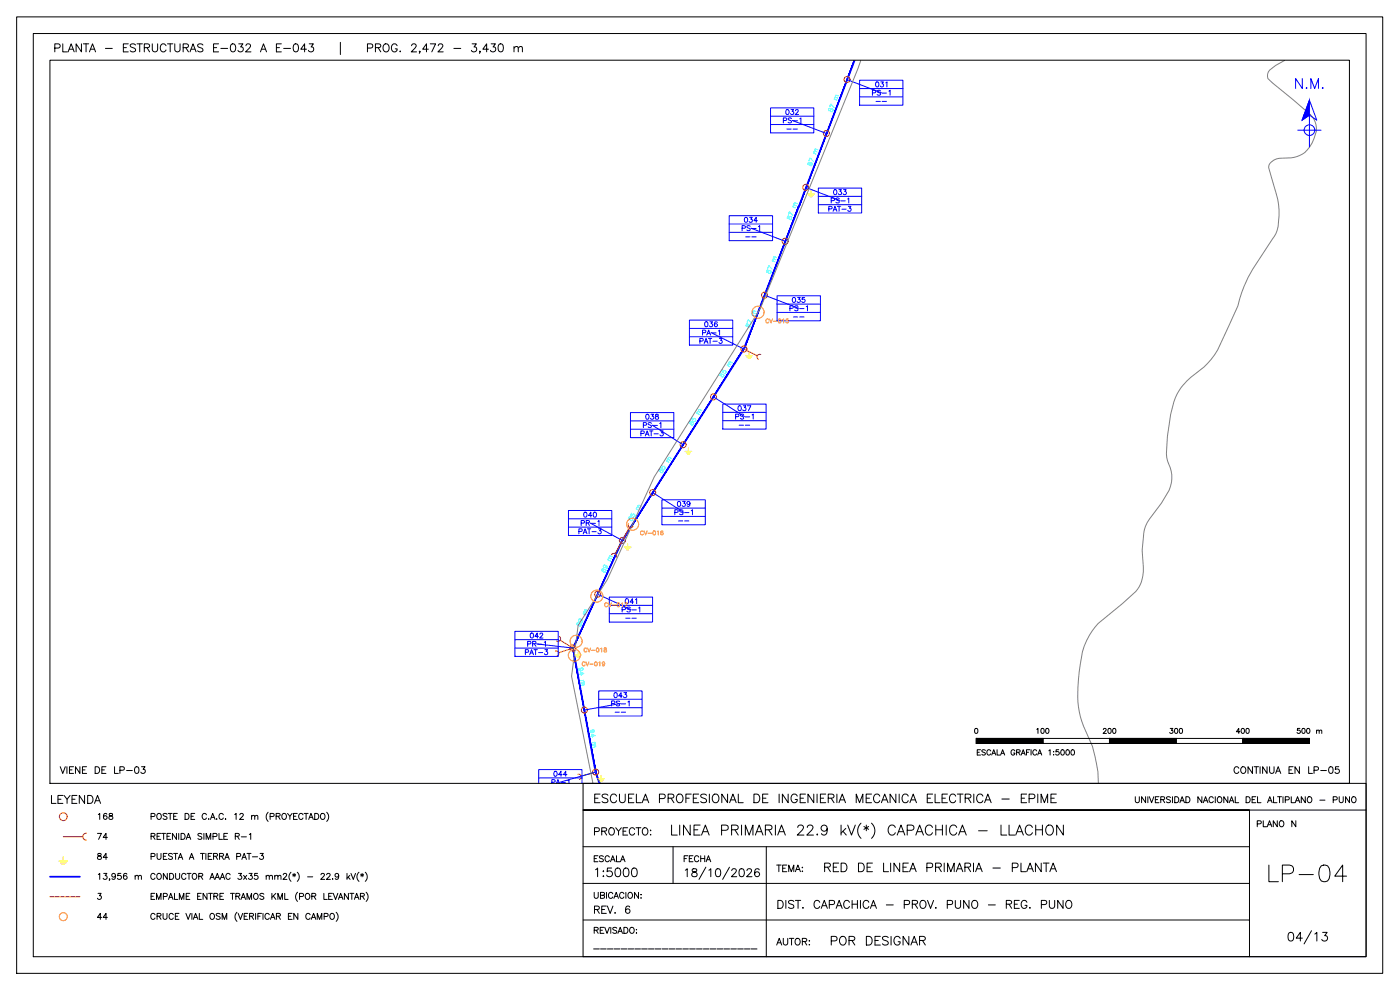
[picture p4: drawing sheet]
<svg xmlns="http://www.w3.org/2000/svg" width="420mm" height="297mm" viewBox="0 0 420 297" stroke-linecap="round" stroke-linejoin="round" font-family="sans-serif">
<!-- layer: RP_CONDUCTOR -->
<path d="M178.6 231.7l1.2 3.3h.2zM178.6 231.7l.3-.1 1.1 3.4zM171.8 194.4l6.8 37.3 .3-.1zM171.8 194.4l.3 .1 6.8 37.1zM186.6 162.1l-14.8 32.3 .3 .1zM186.6 162.1l.3 .1-14.8 32.3zM223.1 104.7l-36.5 57.4 .3 .1zM223.1 104.7l.3 .1-36.5 57.4zM239.6 62l-16.5 42.7 .3 .1zM239.6 62h.2l-16.4 42.8zM256.3 18.1l-16.7 43.9h.2zM256.3 18.1h.3l-16.8 43.9z" fill="#00f" stroke="#00f" stroke-width=".3"/>
<!-- layer: RP_POSTE -->
<g fill="none" stroke="#f00" stroke-width=".3">
<circle cx="254.2" cy="23.9" r=".9"/>
<circle cx="241.8" cy="56.2" r=".9"/>
<circle cx="248" cy="40" r=".9"/>
<circle cx="235.6" cy="72.4" r=".9"/>
<circle cx="229.4" cy="88.6" r=".9"/>
<circle cx="214.1" cy="119.1" r=".9"/>
<circle cx="223.3" cy="104.7" r=".9"/>
<circle cx="205" cy="133.4" r=".9"/>
<circle cx="195.9" cy="147.8" r=".9"/>
<circle cx="179.4" cy="178.3" r=".9"/>
<circle cx="186.8" cy="162.2" r=".9"/>
<circle cx="172" cy="194.4" r=".9"/>
<circle cx="175.4" cy="213" r=".9"/>
<circle cx="178.8" cy="231.6" r=".9"/>
<circle cx="19" cy="245" r="1.17"/>
</g>
<!-- layer: RP_CUADROPOSTE -->
<g fill="none" stroke="#00f" stroke-width=".3">
<path d="M231.2 32.4h13v7.5h-13zM231.2 34.9h13M231.2 37.4h13M237.7 36.1l10.3 4M254.2 23.9l10.3 3.9M258 24.1h13v7.5h-13zM258 26.6h13M258 29.1h13M241.8 56.2l10.3 4M245.6 56.4h13v7.5h-13zM245.6 58.9h13M218.8 64.7h13.1v7.5h-13.1z"/>
<path d="M218.8 67.2h13.1M218.8 69.7h13.1M225.3 68.5l10.3 3.9M245.6 61.4h13M206.9 96h13v7.5h-13zM206.9 98.5h13M213.4 99.8l9.8 4.9M229.4 88.6l10.3 3.9M233.2 88.7h13v7.6h-13zM233.2 91.2h13M233.2 93.7h13M206.9 101h13"/>
<path d="M214.1 119.1l9.3 5.9M189.2 123.8h13v7.5h-13zM189.2 126.3h13M189.2 128.8h13M195.7 127.5l9.3 5.9M216.9 121.2h13v7.5h-13zM216.9 123.7h13M216.9 126.2h13M170.6 153.2h13v7.5h-13zM170.6 155.7h13M170.6 158.2h13M177.1 156.9l9.7 5.3"/>
<path d="M195.9 147.8l9.3 5.9M198.7 150h13v7.4h-13zM198.7 152.4h13M198.7 154.9h13M179.4 178.3l10 4.6M182.9 179.1h13v7.5h-13zM154.5 189.4h13v7.5h-13zM154.5 191.9h13M154.5 194.4h13M161 193.2l11 1.2M182.9 181.6h13M182.9 184.1h13"/>
<path d="M179.7 207.3h13v7.5h-13zM179.7 209.8h13M179.7 212.3h13M186.2 211.1l-10.8 1.9M161.7 235v-4.1h13v4.1M161.7 233.4h13M178.8 231.7l-10.6 3"/>
</g>
<!-- layer: RP_VANO -->
<g fill="none" stroke="#0ff" stroke-width=".3">
<path d="M248.9 32.5l-.2 .4 .2 .3 .8-.5a.45 .45 0 0 1 .3 .5 .45 .45 0 0 1-.5 .4l-.3-.4v-.6zM249 32l.3-.8 1 1.1M250.3 29.7l.8 .4M251.4 29.4l-.8-.2-.2 .3 .2 .4M251.6 28.8l-.8-.2v.6M242.7 48.7l-.2 .4 .2 .3 .8-.5a.43 .43 0 0 1 .2 .5 .43 .43 0 0 1-.5 .3l-.2-.9zM242.8 48.2l.3-.8 1 1M244.1 45.9l.8 .3M245.2 45.6l-.8-.2-.2 .2 .2 .4M245.4 45l-.7-.3-.2 .3 .1 .4M231.8 78.3l.8 .3M232.8 77.9l-.8-.2-.1 .3 .1 .3"/>
<path d="M233 77.3l-.7-.2-.1 .6M236.5 64.8l-.2 .6 .2 .2 .8-.6a.43 .43 0 0 1 .2 .6 .43 .43 0 0 1-.5 .2l-.2-.8zM236.6 64.4l.3-.9 1 1.1M238 62.1l.8 .3M239 61.8l-.8-.3-.1 .3 .1 .4M239.2 61.1l-.7-.2-.2 .3 .1 .3M224.1 97.2l-.2 .6 .2 .1 .8-.5a.43 .43 0 0 1 .3 .5 .43 .43 0 0 1-.6 .3l-.1-.9zM224.2 96.7l.3-.8 1 1M225.6 94.4l.8 .3M226.6 94.1l-.8-.2v.6M226.9 93.5l-.8-.3-.2 .3 .1 .4M230.3 81l-.2 .4 .2 .3 .8-.5a.43 .43 0 0 1 .3 .6 .43 .43 0 0 1-.6 .2l-.1-.9z"/>
<path d="M230.4 80.5l.3-.8 1 1.1M216.1 112.1l-.2 .4 .2 .2 .9-.4a.41 .41 0 0 1 .1 .7 .41 .41 0 0 1-.6-.3l.1-.5-.2-.2zM216.9 110.9l-.3 .5 .4 .4a.47 .47 0 0 1 .3-.6 .47 .47 0 0 1 .6 .4 .47 .47 0 0 1-.5 .5M218.2 109.6l.8 .4M219.4 109.5l-.8-.4-.1 .6M219.7 108.9l-.7-.4-.2 .6M198.6 139.6l-.3 .5 .5 .4a.46 .46 0 0 1 .3-.6 .46 .46 0 0 1 .6 .4 .46 .46 0 0 1-.6 .5M200 138.3l.7 .4M201.1 138.2l-.7-.4-.2 .6M201.5 137.6l-.7-.4-.3 .2 .1 .4M207 126.5l-.2 .4 .3 .1a.54 .54 0 0 1 .5-.4 .54 .54 0 0 1 .6 .4l-.2 .4-.4 .1-.3-.4 .2-.6-.2-.1zM207.8 125.3l-.4 .5 .5 .3a.45 .45 0 0 1 .3-.6 .45 .45 0 0 1 .6 .5 .45 .45 0 0 1-.5 .4"/>
<path d="M209.1 123.9l.8 .5M210.2 123.8l-.7-.4-.2 .6M210.6 123.2l-.7-.3-.2 .6M188.8 155.2l-.2 .4 .2 .2 .9-.4a.41 .41 0 0 1 0 .7 .41 .41 0 0 1-.6-.3l.1-.6-.1-.1zM189.5 154l-.3 .5 .4 .3a.46 .46 0 0 1 .4-.6 .46 .46 0 0 1 .5 .5 .46 .46 0 0 1-.5 .5M190.9 152.6l.7 .5M192 152.5l-.7-.3-.2 .2v.4M192.4 151.9l-.8-.3-.1 .6M197.9 140.8l-.2 .4 .2 .2 .6-.4 .4 .1a.45 .45 0 0 1 0 .6 .45 .45 0 0 1-.6 0l.1-.8-.2-.2zM180.8 170.6l-.3 .6 .2 .2 .8-.6a.41 .41 0 0 1 .2 .7 .41 .41 0 0 1-.7-.1l.1-.6zM181.7 169.6a.4 .4 0 0 1 0 .6 .4 .4 0 0 1-.6-.1 .4 .4 0 0 1 .3-.5l.9 .5-.3 .4M182.4 168l.8 .3"/>
<path d="M183.5 167.7l-.8-.3-.2 .3 .1 .4M183.7 167.1l-.7-.3-.1 .6M173.2 186.9l-.1 .4 .3 .2a.54 .54 0 0 1 .5-.5 .54 .54 0 0 1 .5 .2l-.1 .5-.3 .2-.3-.2v-.8l-.2-.1zM174.2 185.7a.4 .4 0 0 1 .1 .7 .4 .4 0 0 1-.6-.2 .4 .4 0 0 1 .3-.5l.8 .4 .1 .3-.3 .3M175 184.1l.8 .4M176.1 183.8l-.8-.2-.1 .6M176.4 183.2l-.8-.2-.2 .2 .1 .4"/>
</g>
<!-- layer: RP_PTIERRA -->
<g fill="none" stroke="#ff0" stroke-width=".3">
<path d="M242.4 58.2h2M242.8 58.6h1.3M243.1 59h.6M243.4 57.2v1M223.8 106.7h2M224.2 107.1h1.3M224.5 107.5h.6M224.8 105.7v1M205.6 135.4h2M206 135.8h1.2M206.3 136.2h.6M206.6 134.4v1"/>
<path d="M187.4 164.2h2M187.7 164.6h1.3M188.1 165h.6M188.4 163.2v1M179.3 233.6h2.1M179.7 234h1.3M180 234.4h.7M180.3 232.6v1M17.7 258.3h2.6M18.1 258.9h1.7M18.6 259.4h.8M19 257.1v1.2"/>
</g>
<!-- layer: RP_RETENIDA -->
<path d="M223.2 104.7l4.1 2.1M228.3 106.4a.79 .79 0 0 0-1 .3 .79 .79 0 0 0 .3 1.1M188.6 157.1a.79 .79 0 0 0 .3 1.1 .79 .79 0 0 0 1.1-.3M188.9 158.2l-4.3 7.9M183.5 166.4a.79 .79 0 0 1 1.1-.3 .79 .79 0 0 1 .3 1.1M166.7 195.4a.79 .79 0 0 1 1 .5 .79 .79 0 0 1-.5 1M167.9 191a.79 .79 0 0 1 .2 1.1 .79 .79 0 0 1-1.1 .2M168.1 192.1l3.9 2.3-4.3 1.5M173.4 232.3a.79 .79 0 0 1 1 .6 .79 .79 0 0 1-.5 .9M178.8 231.7l-4.4 1.2M19 251h5.8M25.9 250a1.05 1.05 0 0 0-1.1 1 1.05 1.05 0 0 0 1.1 1.1" fill="none" stroke="#f00" stroke-width=".3"/>
<!-- layer: VIAS -->
<path d="M258.4 18.1l-30.2 74.5-31.9 50.5-14.1 30.8-8.7 13.7-2 15.3 6.4 32.1M385.6 18.1l-2.8 1.5-1.8 1.4a2.55 2.55 0 0 0-.5 2.6l12.8 10.8a6 6 0 0 1 1.1 7.1 7.8 7.8 0 0 1-6.9 5.9 7.8 7.8 0 0 0-5.9 1.2 1.94 1.94 0 0 0-.9 1.7l.9 3.1a29.4 29.4 0 0 1 2.3 11.4 11.6 11.6 0 0 1-1.4 6.1 76.6 76.6 0 0 0-9.1 14.9l-1.9 6-6.1 13.2a24.1 24.1 0 0 1-7.9 8.1 17 17 0 0 0-6.2 11.2 49.8 49.8 0 0 0-1.1 13l.2 1a9.8 9.8 0 0 1 .5 8.8l-2.3 3.8-3.6 4.7a9 9 0 0 0-1.8 5.3l-.4 4.2a19.6 19.6 0 0 1-.1 9l-.9 2-1 1.4-4 3.6-7.2 6a20.3 20.3 0 0 0-5.4 12.1 36 36 0 0 0 .5 17.3l.5 1.5a37.3 37.3 0 0 1 4.4 17" fill="none" stroke="#808080" stroke-width=".3"/>
<!-- layer: CRUCES -->
<g fill="none" stroke="#ff7f00" stroke-width=".3">
<path d="M179.7 198.8l.3-.2v1.2M181.5 199a.37 .37 0 0 1-.6 .3 .37 .37 0 0 1-.1-.6 .37 .37 0 0 1 .6 .1v.8l-.3 .2-.3-.2M182.3 181.2a.44 .44 0 0 0-.5-.3 .44 .44 0 0 0-.3 .4v.3a.44 .44 0 0 0 .3 .5 .44 .44 0 0 0 .5-.3M182.6 180.9l.4 1.2 .5-1.2M183.8 181.6h1"/>
<circle cx="227.5" cy="93.7" r="1.81"/>
<circle cx="189.9" cy="157.3" r="1.81"/>
<circle cx="179.1" cy="178.9" r="1.81"/>
<circle cx="172.4" cy="196.6" r="1.81"/>
<circle cx="172.9" cy="192.4" r="1.81"/>
<circle cx="178.8" cy="199.1" r=".55"/>
<circle cx="19" cy="275" r="1.2"/>
</g>
<!-- layer: MARCO -->
<path d="M5 5.1h410v286.9h-410zM10 10.1h400v276.9h-400zM15 18.1h390v216.9h-390z" fill="none" stroke="#000" stroke-width=".3"/>
<!-- layer: NM -->
<g fill="none" stroke="#00f" stroke-width=".3">
<path d="M389.5 39.1h7M393 30.1l2.2 6-2.2-1.5-2.2 1.5zM393 34.6v9.5"/>
<circle cx="393" cy="39" r="1.6"/>
</g>
<path d="M393 30.1v4.5h-1.7zM391.3 34.6l-.5 1.5 2.2-1.5z" fill="#00f" stroke="#00f" stroke-width=".3"/>
<!-- layer: ROTULO -->
<g fill="none" stroke="#000" stroke-width=".3">
<path d="M16.4 14.4h1.1a.64 .64 0 0 0 .6-.6 .64 .64 0 0 0-.6-.6h-1.1v2.4M18.8 13.2v2.4h1.4M20.4 15.6l1-2.4 .9 2.4M20.8 14.8h1.1M24.4 13.2v2.4l-1.6-2.4v2.4M25 13.2h1.6M25.8 13.2v2.4M26.8 15.6l1-2.4 .9 2.4M27.2 14.8h1.1M31.6 14.5h2.1M37 14.3h.9M38.5 13.2h-1.5v2.4h1.5"/>
<path d="M40.7 13.5a.9 .9 0 0 0-.9-.4 .9 .9 0 0 0-.7 .6l.2 .4 1.1 .4 .3 .7a1.07 1.07 0 0 1-1.6 0M41.1 13.2h1.6M41.9 13.2v2.4M43.3 14.3l1.4-.1 .2-.3-.1-.5-.5-.2h-1v2.4M44.1 14.3l.8 1.3M45.7 13.2v1.7a.81 .81 0 0 0 .8 .7 .81 .81 0 0 0 .8-.7v-1.7M49.8 13.7a.88 .88 0 0 0-1-.6 .88 .88 0 0 0-.7 1v.6a.88 .88 0 0 0 .7 .9 .88 .88 0 0 0 1-.6M50.3 13.2h1.6M51.1 13.2v2.4M52.5 13.2v1.7a.8 .8 0 0 0 .7 .7 .8 .8 0 0 0 .8-.7v-1.7M55 14.3l1.3-.1 .3-.3-.1-.5-.5-.2h-1v2.4M55.8 14.3l.8 1.3"/>
<path d="M57 15.6l.9-2.4 .9 2.4M57.4 14.8h1.1M60.9 13.5a.89 .89 0 0 0-.9-.4 .89 .89 0 0 0-.7 .6l.2 .4 1.2 .4 .2 .7a1.05 1.05 0 0 1-1.6 0M64.1 14.3h.9M65.6 13.2h-1.5v2.4h1.5M66.3 14.5h2M69.5 13.3a.76 .76 0 0 1 1.1 .3 1.12 1.12 0 0 1 .1 1.4 1.12 1.12 0 0 1-1.2 .4l-.4-.9zM71.6 13.2h1.3l-.7 .9a.8 .8 0 0 1 .6 1.3 .8 .8 0 0 1-1.4-.3M73.8 13.7l.2-.4 .7-.1 .4 .2 .1 .5-1.5 1.7h1.6M78.2 15.6l.9-2.4 .9 2.4M78.5 14.8h1.2M83 14.3h.9"/>
<path d="M84.4 13.2h-1.4v2.4h1.4M85.1 14.5h2.1M88.3 13.3a.76 .76 0 0 1 1.2 .3l.1 .6a1.03 1.03 0 0 1-.9 1.4 1.55 1.55 0 0 1-.4-2.3zM92 14.8h-1.7l1.1-1.6v2.4M92.8 13.2h1.2l-.6 .9a.8 .8 0 0 1 .6 1.3 .8 .8 0 0 1-1.4-.3M102.2 12.7v3.7M110.3 14.4l1.4-.1 .2-.3-.1-.6-.5-.2h-1v2.4M112.7 14.3l1.3-.1 .3-.6-.6-.4h-1v2.4M113.5 14.3l.8 1.3M115.4 13.3a1.19 1.19 0 0 1 1.5 .8 1.19 1.19 0 0 1-.8 1.5 1.25 1.25 0 0 1-1.2-.9 1.25 1.25 0 0 1 .5-1.4zM119.2 13.7a.88 .88 0 0 0-1-.6 .88 .88 0 0 0-.7 1v.6a.86 .86 0 0 0 .8 .9 .86 .86 0 0 0 .9-.9h-.6M120 15.4h.2z"/>
<path d="M123.5 13.7l.3-.4 .6-.1 .4 .2 .1 .5-1.5 1.7h1.6M126 15.4h-.2h.2l-.2 .6M128.6 14.8h-1.7l1.1-1.6v2.4M129.1 13.2h1.6l-1.1 2.4M131.5 13.7l.3-.4 .6-.1 .4 .2 .1 .5-1.5 1.7h1.6M136.2 14.5h2.1M141.7 13.2h1.3l-.7 .9a.8 .8 0 0 1 .7 .7 .8 .8 0 0 1-.6 .9 .8 .8 0 0 1-.9-.6M144.1 15.4h-.2h.2l-.2 .6M146.6 14.8h-1.7l1.1-1.6v2.4M147.4 13.2h1.3l-.7 .9a.8 .8 0 0 1 .8 .7 .8 .8 0 0 1-.7 .9 .8 .8 0 0 1-.9-.6M149.8 13.3a.76 .76 0 0 1 1.2 .3l.1 .6a1.03 1.03 0 0 1-.9 1.4 1.55 1.55 0 0 1-.4-2.3zM154.3 14.4l.5-.4 .6 .1 .1 1.5"/>
<path d="M154.3 14v1.6M155.5 14.4l.6-.4 .6 .1 .1 1.5M292.7 218.6a.74 .74 0 0 1 .9 .6 .74 .74 0 0 1-.5 .9l-.6-.3zM175 235h235v52h-235zM293 221.6h20v1.5h-20zM293.3 225.7h.6M294.3 224.9h-1v1.7h1M295.7 225.2l-.4-.3-.6 .3v.3l1 .4v.4l-.4 .3-.6-.3M297.3 225.3a.59 .59 0 0 0-.6-.4 .59 .59 0 0 0-.5 .7v.3a.59 .59 0 0 0 .5 .7 .59 .59 0 0 0 .6-.4M297.6 226.6l.6-1.7 .7 1.7M297.9 226h.7M299.2 224.9v1.7h.9"/>
<path d="M300.3 226.6l.6-1.7 .6 1.7M300.5 226h.8M304.6 225.3a.59 .59 0 0 0-.7-.4 .59 .59 0 0 0-.5 .7v.3a.57 .57 0 0 0 .6 .7 .57 .57 0 0 0 .6-.7h-.4M305.1 225.7l.9-.1 .1-.5-1-.2v1.7M305.6 225.7l.6 .9M306.5 226.6l.6-1.7 .6 1.7M306.7 226h.8M308.1 225.7h.6M309.1 224.9h-1v1.7M309.4 224.9v1.7M311.1 225.3a.59 .59 0 0 0-.7-.4 .59 .59 0 0 0-.4 .7v.3a.59 .59 0 0 0 .4 .7 .59 .59 0 0 0 .7-.4M311.4 226.6l.6-1.7 .6 1.7"/>
<path d="M311.7 226h.7M313 221.6h20v1.5h-20zM314.8 225.3l.4-.4v1.7M316.2 225.5h.1M316.2 226.4h.1M317.7 224.9h-.7l-.1 .7a.57 .57 0 0 1 .9 0 .57 .57 0 0 1-.2 .9 .57 .57 0 0 1-.8-.2M318.6 225a.79 .79 0 0 1 .9 .6 .79 .79 0 0 1-.5 1l-.6-.3-.1-.7zM320.1 225a.79 .79 0 0 1 .9 .6 .79 .79 0 0 1-.5 1l-.5-.3-.1-.7zM321.6 225a.79 .79 0 0 1 1 .6 .79 .79 0 0 1-.6 1l-.5-.3-.1-.7zM333 221.6h20v1.5h-20zM340.7 239v1.3l.5 .5 .6-.2 .1-1.6M343.8 239v1.8l-1.2-1.8v1.8"/>
<path d="M344.5 239v1.8M344.9 239l.7 1.8 .7-1.8M346.7 239.9h.7M347.8 239h-1.1v1.8h1.1M348.4 239.9l1-.1 .1-.6-1.1-.2v1.8M349 239.9l.5 .9M351.3 239.3l-.5-.3-.6 .1v.6l.9 .4 .2 .5-.5 .2-.7-.2M351.9 239v1.8M352.6 239h.5a.95 .95 0 0 1 .7 .9 .95 .95 0 0 1-.7 .9h-.5zM353 221.6h20v1.5h-20zM355.9 239h.6a.95 .95 0 0 1 .6 .9 .95 .95 0 0 1-.6 .9h-.6zM360.7 239v1.8l-1.2-1.8v1.8"/>
<path d="M364.1 239.5a.66 .66 0 0 0-.7-.5 .66 .66 0 0 0-.6 .7v.5a.67 .67 0 0 0 .6 .6 .67 .67 0 0 0 .7-.4M364.7 239v1.8M365.5 239.3l.2-.2a.84 .84 0 0 1 1 .8 .84 .84 0 0 1-1 .9l-.4-.6zM368.5 239v1.8l-1.2-1.8v1.8M370.7 239v1.8h1.1M373 221.6h20v1.5h-20zM374 239h.6a.97 .97 0 0 1 .6 .9 .97 .97 0 0 1-.6 .9h-.6zM375.8 239.9h.7M376.9 239h-1.1v1.8h1.1M377.4 239v1.8h1M382.2 239v1.8h1M383.4 239h1.2"/>
<path d="M384 239v1.8M385 239v1.8M385.7 240l1.1-.1v-.7l-1.1-.2v1.8M387.5 239v1.8h1.1M391.7 239v1.8l-1.2-1.8v1.8M392.7 239.1a.84 .84 0 0 1 1 .8 .84 .84 0 0 1-1 .9l-.4-.6zM400.1 240l1.1-.1v-.7l-1.1-.2v1.8M401.9 239v1.3l.5 .5 .6-.2 .1-1.6M405 239v1.8l-1.2-1.8v1.8M406 239.1a.84 .84 0 0 1 1 .8 .84 .84 0 0 1-1 .9l-.4-.6zM175 254h200M201.5 247.6v3h1.8"/>
<path d="M202 254v11.1M204 247.6v3M207.1 247.6v3l-2-3v3M208.3 249h1.1M210.1 247.6h-1.8v3h1.8M210.5 250.6l1.2-3 1.1 3M211 249.5h1.4M216.6 249.1l1.7-.1a.79 .79 0 0 0 .2-.9 .79 .79 0 0 0-.7-.5h-1.2v3M219.6 249l1.7-.2 .3-.4-.2-.6-.6-.2h-1.2v3M220.6 249l1 1.6M222.5 247.6v3M223.7 250.6v-3l1.1 3 1.2-3v3"/>
<path d="M226.7 250.6l1.1-3 1.2 3M227.1 249.5h1.5M229.7 249l1.7-.2 .3-.4-.1-.6-.6-.2h-1.3v3M230 254v33M230.7 249l1 1.6M232.7 247.6v3M233.4 250.6l1.1-3 1.2 3M233.8 249.5h1.5M239.4 248.3l.2-.5 .4-.2 .8 .1a.66 .66 0 0 1 .2 1l-1.7 1.9h2M242.3 248.3l.1-.5 .4-.2 .9 .1a.66 .66 0 0 1 .1 1l-1.7 1.9h2M245.3 250.3v.3zM248.3 248.5a.93 .93 0 0 1-1.3 .9 .93 .93 0 0 1-.4-1.5 .93 .93 0 0 1 1.5 .1 2.71 2.71 0 0 1-.3 2.4 .87 .87 0 0 1-1.3-.3"/>
<path d="M252.4 247.6v3M253 249.4l1 1.2M253.8 248.5l-1.4 1.5M254.4 247.6l1.1 3 1.2-3M258.4 247a3.1 3.1 0 0 0 0 4.6M259.3 248l1.4 .8M260 247.6v1.7M260.7 248l-1.4 .8M261.6 247a3.1 3.1 0 0 1 0 4.6M268.7 248.3a1.1 1.1 0 0 0-1.3-.8 1.1 1.1 0 0 0-.8 1.2 1.32 1.32 0 0 0 .2 1.4 1.32 1.32 0 0 0 1.5 .3l.4-.6M269.3 250.6l1.1-3 1.1 3M269.7 249.5h1.4"/>
<path d="M272.3 249.1h1.3a.78 .78 0 0 0 .7-.8 .78 .78 0 0 0-.7-.7h-1.3v3M274.8 250.6l1.2-3 1.1 3M275.3 249.5h1.4M279.8 248.3a1.1 1.1 0 0 0-1.2-.8 1.1 1.1 0 0 0-.9 1.2 1.31 1.31 0 0 0 .3 1.4 1.31 1.31 0 0 0 1.4 .3l.4-.6M280.8 249h2M280.8 247.6v3M282.8 247.6v3M284 247.6v3M287.1 248.3a1.1 1.1 0 0 0-1.2-.8 1.1 1.1 0 0 0-.9 1.2 1.31 1.31 0 0 0 .3 1.4 1.31 1.31 0 0 0 1.4 .3l.4-.6M287.7 250.6l1.1-3 1.2 3M288.1 249.5h1.5M293.7 249.3h2.6"/>
<path d="M300.4 247.6v3h1.7M302.8 247.6v3h1.7M304.8 250.6l1.2-3 1.1 3M305.3 249.5h1.4M309.8 248.3a1.1 1.1 0 0 0-1.2-.8 1.1 1.1 0 0 0-.9 1.2 1.31 1.31 0 0 0 .3 1.4 1.31 1.31 0 0 0 1.4 .3l.4-.6M310.8 249h2M310.8 247.6v3M312.8 247.6v3M314.1 248a1.1 1.1 0 0 1 1.3-.4 1.1 1.1 0 0 1 .7 1.1 1.32 1.32 0 0 1-.3 1.4 1.32 1.32 0 0 1-1.4 .3 1.85 1.85 0 0 1-.3-2.4zM319.1 247.6v3l-2-3v3M354.1 240.8l.7-1.8 .7 1.8M354.4 240.2h.8"/>
<path d="M361.1 240.8l.7-1.8 .7 1.8M361.4 240.2h.8M368.9 240.8l.7-1.8 .7 1.8M369.2 240.2h.8M380.4 240.8l.7-1.8 .7 1.8M380.7 240.2h.8M388.7 240.8l.7-1.8 .7 1.8M389 240.2h.8M396.1 240.1h1.5M410 243h-235h200v44M175 276h200M175 265.1h200"/>
<path d="M178.3 267.7v1.3l.5 .5 .7-.2v-1.6M178.3 279.1l1.1-.1 .1-.6-1.2-.2v1.8M178.9 279.1l.6 .9M180.1 279.1h.7M180.2 268.6l1.1-.1v-.6l-1.1-.2v1.8l1.1-.1 .1-.4-.4-.4M181.3 278.2h-1.2v1.8h1.2M181.5 278.2l.7 1.8 .7-1.8M182 267.7v1.8M183.3 278.2v1.8M183.9 268.2a.66 .66 0 0 0-.8-.5 .66 .66 0 0 0-.5 .7 .74 .74 0 0 0 .2 1 .74 .74 0 0 0 1-.1l.1-.2M184.2 269.5l.7-1.8 .7 1.8M184.5 269h.9"/>
<path d="M185.1 278.5l-.4-.3-.8 .3 .2 .4 1 .6v.3l-.4 .2-.8-.2M185.7 279.4h.9M187.2 268.2a.66 .66 0 0 0-.7-.5 .66 .66 0 0 0-.6 .7 .74 .74 0 0 0 .3 1 .74 .74 0 0 0 1-.1v-.2M187.2 278.2h.6a.95 .95 0 0 1 .7 .9 .95 .95 0 0 1-.7 .9h-.6zM187.8 267.7v1.8M188.8 267.8a.84 .84 0 0 1 1 .8 .84 .84 0 0 1-1 .9l-.4-.6zM189.3 278.3a.84 .84 0 0 1 1.1 .8 .84 .84 0 0 1-1.1 .9l-.3-.6zM190.9 278.9h.2zM190.9 280h.2zM191.6 267.7v1.8l-1.2-1.8v1.8M192.3 268.4h.2zM192.3 269.5h.2z"/>
<path d="M205.7 261.1l.5-.4v2.3M207.8 260.8a.49 .49 0 0 0 .3 .8l.4 .1a.69 .69 0 0 1 .7 .6 .69 .69 0 0 1-.6 .7h-.4a.69 .69 0 0 1-.6-.7 .69 .69 0 0 1 .7-.6l.4-.1a.47 .47 0 0 0 .3-.8zM211.8 260.2l-2 3.6M212.7 261.1l.6-.4v2.3M215 260.8a.8 .8 0 0 1 1.2 .3 1.13 1.13 0 0 1 .1 1.3 1.13 1.13 0 0 1-1.3 .5 1.88 1.88 0 0 1 0-2.1zM218.9 260.2l-2 3.6M219.6 261.2l.5-.5h.4l.5 .4-.4 .8-1.1 1.1h1.6M222.1 260.8a.8 .8 0 0 1 1.2 .3 1.13 1.13 0 0 1 .1 1.3 1.13 1.13 0 0 1-1.3 .5l-.3-.9zM224.2 261.2l.4-.5h.5l.5 .4-.4 .8-1.1 1.1h1.6M227.8 261a.7 .7 0 0 0-1-.2 1.36 1.36 0 0 0 .5 2.2 .75 .75 0 0 0 .7-.7 .75 .75 0 0 0-.8-.7 .75 .75 0 0 0-.7 .6M185.4 280l.7-1.8 .7 1.8"/>
</g>
<!-- layer: 0 -->
<g fill="#000" stroke="#000" stroke-width=".3">
<path d="M293 221.6l20 1.5v-1.5zM293 221.6l20 1.5h-20z"/>
<path d="M333 221.6l20 1.5v-1.5zM333 221.6l20 1.5h-20z"/>
<path d="M373 221.6l20 1.5v-1.5zM373 221.6l20 1.5h-20z"/>
</g>
<!-- layer: RP_LEYENDA -->
<g fill="none" stroke="#000" stroke-width=".3">
<path d="M45.3 245l1.1-.1v-.7l-1.1-.1v1.8M45.3 250.9l1.1-.1v-.6l-1.1-.2v1.8M45.3 257l1.1-.1v-.7l-1.1-.1v1.8M45.9 250.9l.6 .9M47.1 256.1v1.2l.5 .6 .6-.3 .1-1.5M47.1 250.9h.7M47.2 244.3l.2-.2a.84 .84 0 0 1 1 .9 .84 .84 0 0 1-1 .8l-.3-.6zM48.2 250h-1.1v1.8h1.1M48.5 250h1.2M49 256.9h.7M49.1 250v1.8M50.1 244.3l-.4-.2-.8 .2 .2 .4 .9 .5 .1 .4-.4 .3-.8-.3"/>
<path d="M50.1 256.1h-1.1v1.8h1.1M50.1 250.9h.7M50.5 244.1h1.2M51.1 244.1v1.8M51.2 250h-1.1v1.8h1.1M51.8 256.3l-.5-.2-.7 .2 .1 .4 1 .5-.1 .6-.6 .1-.4-.3M52.1 244.9h.7M52.1 256.1h1.2M52.7 256.1v1.8M53 250v1.8l-1.2-1.8v1.8M53.2 244.1h-1.1v1.8h1.1M53.5 257.9l.7-1.8 .6 1.8"/>
<path d="M53.6 250v1.8M53.7 257.2h.9M54.3 250h.6a.95 .95 0 0 1 .7 .9 .95 .95 0 0 1-.7 .9h-.6zM55.5 244.1h.6a.96 .96 0 0 1 .7 .9 .96 .96 0 0 1-.7 .9h-.6zM55.9 251.8l.7-1.8 .6 1.8M56.1 251.3h.9M56.8 257.9l.7-1.8 .7 1.8M57.1 257.2h.8M57.3 244.9h.7M58.4 244.1h-1.1v1.8h1.1M60.2 256.1h1.2M60.6 250.3l-.4-.3-.8 .3 .2 .4 .9 .5 .1 .4-.4 .2-.8-.2"/>
<path d="M60.8 256.1v1.8M61.2 250v1.8M61.8 256.1v1.8M61.9 251.8v-1.8l.7 1.8 .6-1.8v1.8M62 244.5a.67 .67 0 0 0-.8-.4 .67 .67 0 0 0-.5 .6 .75 .75 0 0 0 .2 1 .75 .75 0 0 0 1-.1l.1-.2M62.5 256.9h.7M62.6 245.8h.1zM63.2 245.9l.6-1.8 .7 1.8M63.4 245.2h.9M63.6 256.1h-1.1v1.8h1.1M63.9 251l1.1-.1v-.7l-1.1-.2v1.8M64.1 256.9l1-.1 .1-.6-1.1-.1v1.8"/>
<path d="M64.7 256.9l.6 1M65 245.8h.1zM65.7 250v1.8h1.1M65.9 256.9l1-.1 .1-.6-1.1-.1v1.8M66.5 256.9l.6 1M67 244.5a.67 .67 0 0 0-.7-.4 .67 .67 0 0 0-.6 .6 .75 .75 0 0 0 .2 1 .75 .75 0 0 0 1-.1l.1-.2M67.2 250.9h.7M67.4 257.9l.7-1.8 .7 1.8M67.6 245.8h.2zM67.7 257.2h.9M68.3 250h-1.1v1.8h1.1M70.4 244.4l.5-.3v1.8"/>
<path d="M70.6 250.9l1-.1 .1-.6-1.1-.2v1.8M71 257l1.1-.1 .1-.7-1.2-.1v1.8M71.2 250.9l.6 .9M72 244.5l.3-.4 .7 .3-1.1 1.5h1.2M72.4 251.1h1.6M72.6 257.9l.7-1.8 .7 1.8M72.8 257.2h.9M74.1 256.1h1.2M74.7 256.1v1.8M74.8 250.4l.4-.4v1.8M75.5 245l.4-.3h.5l.1 1.2M75.5 244.7v1.2"/>
<path d="M75.8 257.1h1.5M76.5 245l.4-.3h.4l.1 1.2M78.1 256.1h.9l-.5 .6a.6 .6 0 0 1 .4 1 .6 .6 0 0 1-1-.2M80.5 243.7a1.88 1.88 0 0 0 0 2.8M81.1 245l1-.1 .1-.7-1.1-.1v1.8M82.9 244.9l1-.1 .1-.6-1.1-.1v1.8M83.5 244.9l.6 1M84.8 244.3l.1-.2a.84 .84 0 0 1 1.1 .9 .84 .84 0 0 1-1.1 .8l-.3-.6zM86.3 244.1l.7 .8v1M87.7 244.1l-.7 .8M88.1 244.9h.7M89.2 244.1h-1.1v1.8h1.1"/>
<path d="M90.9 244.5a.67 .67 0 0 0-.7-.4 .67 .67 0 0 0-.6 .6 .75 .75 0 0 0 .3 1 .75 .75 0 0 0 .9-.1l.1-.2M91.3 244.1h1.2M91.9 244.1v1.8M92.6 245.9l.7-1.8 .7 1.8M92.9 245.2h.9M94.4 244.1h.6a.95 .95 0 0 1 .7 .9 .95 .95 0 0 1-.7 .9h-.6zM96.3 244.3l.2-.2a.84 .84 0 0 1 1.1 .9 .84 .84 0 0 1-1.1 .8l-.3-.6zM98 243.7a1.88 1.88 0 0 1 0 2.8M29.4 268h1l-.6 .7a.59 .59 0 0 1 .5 1 .59 .59 0 0 1-1-.2M29.5 262.4l.4-.3v1.7M31.1 262.1h1l-.5 .6a.6 .6 0 0 1 .4 1 .6 .6 0 0 1-1-.2M32.9 263.8h-.1h.1l-.1 .4"/>
<path d="M34.6 262.6a.56 .56 0 0 1-.7 .5 .56 .56 0 0 1-.2-.9 .56 .56 0 0 1 .9 .1v.3a.85 .85 0 0 1-.6 1.2l-.4-.2M36.3 262.1h-.9l-.1 .7a.64 .64 0 0 1 1 0 .64 .64 0 0 1-.1 1 .64 .64 0 0 1-1-.3M38.1 262.3l-.1-.2a.89 .89 0 0 0-1.1 .7 .89 .89 0 0 0 .6 1 .56 .56 0 0 0 .7-.5 .56 .56 0 0 0-.6-.6 .56 .56 0 0 0-.6 .6M40.6 263l.4-.4 .4 .1 .1 1.1M40.6 262.6v1.2M41.5 263l.4-.4 .5 .1v1.1M45.3 268.9h.7M46.4 268h-1.1v1.9h1.1M46.5 262.5a.65 .65 0 0 0-.7-.5 .65 .65 0 0 0-.5 .7v.5a.65 .65 0 0 0 .5 .7 .65 .65 0 0 0 .7-.5M46.5 274.5a.65 .65 0 0 0-.7-.5 .65 .65 0 0 0-.5 .7v.5a.65 .65 0 0 0 .5 .7 .65 .65 0 0 0 .7-.5M47 269.9v-1.9l.6 1.9 .7-1.9v1.9M47.1 274.9l1.1-.1v-.6l-1.1-.1v1.8"/>
<path d="M47.4 262.1a.84 .84 0 0 1 1 .8 .84 .84 0 0 1-1 .9l-.3-.6zM47.7 274.9l.6 1M48.9 274.1v1.2l.5 .6 .6-.3 .1-1.5M49 269l1-.1 .1-.7-1.1-.2v1.9M50.2 262.1v1.7l-1.2-1.7v1.7M50.6 269.9l.6-1.9 .7 1.9M50.8 269.2h.9M50.9 262.1h.6a.95 .95 0 0 1 .6 .8 .95 .95 0 0 1-.6 .9h-.6zM52 274.5a.65 .65 0 0 0-.7-.5 .65 .65 0 0 0-.6 .7v.5a.65 .65 0 0 0 .6 .7 .65 .65 0 0 0 .7-.5M52.4 268v1.9h1M52.6 274.9h.7M52.7 262.1v1.2l.5 .5 .6-.2 .1-1.5"/>
<path d="M53.7 274.1h-1.1v1.8h1.1M53.8 269.9v-1.9l.7 1.9 .7-1.9v1.9M55.8 262.5a.67 .67 0 0 0-.8-.5 .67 .67 0 0 0-.5 .7v.5a.67 .67 0 0 0 .5 .7 .67 .67 0 0 0 .8-.5M55.8 274.1l.7 1.8 .6-1.8M55.9 268.9h.7M56.1 262.1h1.2M56.7 262.1v1.7M57 268h-1.1v1.9h1.1M57.6 274.1v1.8M57.8 262.3l.2-.2a.84 .84 0 0 1 1.1 .8 .84 .84 0 0 1-1.1 .9l-.3-.6zM58 275.9l.7-1.8 .7 1.8M58.3 275.3h.8"/>
<path d="M59.3 268.9h.7M59.6 262.9l1.1-.1 .1-.6-1.2-.1v1.7M59.8 274.1v1.8h1.1M60.2 262.9l.7 .9M60.4 268h-1.1v1.9h1.1M62.1 268v1.9l-1.2-1.9v1.9M62.6 268h1.2M63 263.8l.7-1.7 .7 1.7M63.2 274.3l.1-.2a.84 .84 0 0 1 1.1 .9 .84 .84 0 0 1-1.1 .8l-.3-.6zM63.2 268v1.9M63.2 263.3h.9M64.2 268.9l1-.1 .1-.6-1.1-.2v1.9"/>
<path d="M64.5 263.8l.7-1.7 .7 1.7M64.8 263.3h.8M64.8 268.9l.6 1M66 268.9h.7M66.1 263.8l.7-1.7 .6 1.7M66.1 274.3l-.5-.2-.7 .2 .1 .4 1.1 .6v.3l-.5 .3-.7-.3M66.3 263.3h.9M66.7 275.9v-1.8l.7 1.8 .7-1.8v1.8M67.1 268h-1.1v1.9h1.1M69.1 262.5a.65 .65 0 0 0-.8-.5 .65 .65 0 0 0-.5 .7v.5a.65 .65 0 0 0 .5 .7 .65 .65 0 0 0 .8-.5M69.2 268h1.2M69.8 268v1.9"/>
<path d="M70.8 268.9l1-.1 .1-.6-1.1-.2v1.9M71.1 273.7a1.85 1.85 0 0 0 0 2.7M71.4 268.9l.6 1M71.5 274.1l.7 1.8 .6-1.8M71.6 262.1h.9l-.5 .6a.6 .6 0 0 1 .4 1 .6 .6 0 0 1-1-.2M72.3 269.9l.7-1.9 .7 1.9M72.6 269.2h.8M73.1 262.6l.9 1.2M73.3 274.9h.7M74 262.6l-.9 1.2M74.1 269.9v-1.9l.7 1.9 .7-1.9v1.9M74.4 274.1h-1.1v1.8h1.1"/>
<path d="M74.7 262.1h1l-.5 .6a.6 .6 0 0 1 .4 1 .6 .6 0 0 1-1.1-.2M74.9 274.9l1-.1 .1-.6-1.1-.1v1.8M75.5 274.9l.6 1M76.3 268.3l.2-.2a.83 .83 0 0 1 1 .9 .83 .83 0 0 1-1 .8l-.4-.6zM76.7 274.1v1.8M77.3 262.1h-.8l-.1 .7a.64 .64 0 0 1 .9 0 .64 .64 0 0 1-.1 1 .64 .64 0 0 1-.9-.3M77.4 274.9h.7M78.5 274.1h-1.1v1.8M78.9 274.1v1.8M79.2 268.3l-.4-.3-.8 .3 .1 .4 1.1 .6v.3l-.4 .3-.8-.3M79.9 263l.4-.4 .4 .1 .1 1.1M79.9 262.6v1.2"/>
<path d="M80.8 263l.4-.4 .5 .1 .1 1.1M80.8 274.5a.67 .67 0 0 0-.7-.4 .67 .67 0 0 0-.6 .6v.5a.67 .67 0 0 0 .6 .7 .67 .67 0 0 0 .7-.5M81.2 275.9l.7-1.8 .6 1.8M81.4 275.3h.9M81.6 268v1.9M82 268.8l.8 1.1M82.4 263l.5-.4 .4 .1 .1 1.1M82.4 262.6v1.2M82.8 268l-1.2 1.2M83 274.9l1-.1 .1-.6-1.1-.1v1.8M83.4 263l.4-.4 .4 .1 .1 1.1M83.4 269.9v-1.9l.7 1.9 .7-1.9v1.9"/>
<path d="M83.6 274.9l.6 1M85 262.5l.4-.4h.5l.1 .3-.2 .6-.9 .8h1.2M85.4 268v1.9h1.1M86.6 274.9h.6M87.3 261.7a1.81 1.81 0 0 0 0 2.7M87.7 274.1h-1.1v1.8h1.1M87.8 262.3l.9 .5M88.3 262.1v1M88.7 262.3l-.9 .5M89.2 261.7a1.85 1.85 0 0 1 0 2.7M89.3 267.7a1.88 1.88 0 0 0 0 2.8M89.4 274.1v1.8l-1.2-1.8v1.8"/>
<path d="M89.9 269l1-.1 .1-.7-1.1-.2v1.9M91.9 268.1a.84 .84 0 0 1 1.1 .9 .84 .84 0 0 1-1.1 .8l-.3-.6zM92.3 263.1h1.6M93.1 274.5a.67 .67 0 0 0-.8-.4 .67 .67 0 0 0-.5 .6v.5a.67 .67 0 0 0 .5 .7 .67 .67 0 0 0 .8-.5M93.4 275.9l.7-1.8 .7 1.8M93.6 268.9l1-.1 .1-.6-1.1-.2v1.9M93.7 275.3h.8M94.2 268.9l.6 1M95.2 275.9v-1.8l.7 1.8 .7-1.8v1.8M96.3 262.5l.4-.4h.5l.2 .3-.3 .6-.9 .8h1.3M97.2 268v1.9h1M97.3 275l1-.1 .1-.7-1.1-.1v1.8"/>
<path d="M98 262.5l.4-.4 .7 .3-.3 .6-.8 .8h1.2M98.6 268.9h.7M99.2 274.3l.1-.2a.84 .84 0 0 1 1.1 .9 .84 .84 0 0 1-1.1 .8l-.3-.6zM99.8 263.8h.1zM99.8 268h-1.2v1.9h1.2M100 268l.7 1.9 .7-1.9M100.9 273.7a1.85 1.85 0 0 1 0 2.7M101.6 269.9l.6-1.9 .7 1.9M101.6 262.6a.56 .56 0 0 1-.7 .5 .56 .56 0 0 1-.2-.9 .56 .56 0 0 1 .9 .1v.3a.85 .85 0 0 1-.6 1.2l-.4-.2M101.8 269.2h.9M104.1 262.1v1.7M104.5 263.2l.6 .6"/>
<path d="M104.6 268v1.9l-1.2-1.9v1.9M105 262.6l-.9 .9M105 268h1.2M105.3 262.1l.7 1.7 .7-1.7M105.6 268v1.9M106.4 269.9l.6-1.9 .7 1.9M106.6 269.2h.9M107.7 261.7a1.81 1.81 0 0 0 0 2.7M108.2 268.9l1-.1 .2-.4-.5-.4h-.7v1.9M108.2 262.3l.9 .5M108.7 262.1v1M108.8 268.9l.6 1"/>
<path d="M109.1 262.3l-.9 .5M109.6 261.7a1.85 1.85 0 0 1 0 2.7M109.9 267.7a1.88 1.88 0 0 1 0 2.8"/>
</g>
<!-- layer: RP_CONDUCTOR -->
<path d="M15 263h9" fill="none" stroke="#00f" stroke-width=".51"/>
<!-- layer: RP_EMPALME -->
<path d="M15 269.1h1.3M16.6 269.1h1.2M18.1 269.1h1.3M19.6 269.1h1.3M21.1 269.1h1.3M22.7 269.1h1.3" fill="none" stroke="#f00" stroke-width=".3"/>
<text font-size="8.8" x="379.6" y="265.6">LP-04</text>
<text font-size="7.5" x="385.2" y="284.3">04/13</text>
<text font-size="6.6" fill="#00f" x="387.7" y="27.9">N.M.</text>
<g font-size="5.7">
<text x="14.1" y="242.4">LEYENDA</text>
<text x="177.1" y="242">ESCUELA PROFESIONAL DE INGENIERIA MECANICA ELECTRICA - EPIME</text>
<text x="177.1" y="251.9">PROYECTO:</text>
<text x="246.2" y="262.8">RED DE LINEA PRIMARIA - PLANTA</text>
<text x="177.4" y="264.2">1:5000</text>
<text x="232.1" y="273.8">DIST. CAPACHICA - PROV. PUNO - REG. PUNO</text>
<text x="248.4" y="284.7">POR DESIGNAR</text>
</g>
<g font-size="5.3">
<text x="231.8" y="262.8">TEMA:</text>
<text x="177.1" y="275.2">REV. 6</text>
</g>
<g font-size="4.9" fill="#00f">
<text x="222.2" y="68.1">034</text>
<text x="236.4" y="92.1">035</text>
<text x="209.5" y="102">PA-1</text>
<text x="165.1" y="234.2">044</text>
</g>
<text font-size="4.9" fill="#ff7f00" x="176.4" y="206.7" transform="rotate(-90 176.4 206.7)">94 m</text>
<text font-size="4.9" fill="#0ff" x="179.6" y="225.4" transform="rotate(-90 179.6 225.4)">94 m</text>
<g font-size="4.9">
<text x="16.9" y="233.2">VIENE DE LP-03</text>
<text x="369" y="233.2">CONTINUA EN LP-05</text>
<text x="28.2" y="246.9">168</text>
<text x="376.1" y="249.4">PLANO N</text>
<text x="27.9" y="252.9">74</text>
<text x="27.9" y="258.9">84</text>
<text x="177.1" y="259.6">ESCALA</text>
<text x="204.3" y="259.6">FECHA</text>
<text x="27.9" y="276.9">44</text>
<text x="231.8" y="284.7">AUTOR:</text>
</g>
<g font-size="4.4" fill="#00f">
<text x="261.4" y="27.2">031</text>
<text x="234.6" y="35.6">032</text>
<text x="249.1" y="59.6">033</text>
<text x="248.4" y="62.1">PS-1</text>
<text x="210.3" y="99.1">036</text>
<text x="220.1" y="124.5">037</text>
<text x="191.9" y="129.5">PS-1</text>
<text x="192.6" y="127">038</text>
<text x="202.1" y="153.1">039</text>
<text x="173.2" y="158.7">PR-1</text>
<text x="173.9" y="156.3">040</text>
<text x="157" y="195.1">PR-1</text>
<text x="158" y="192.6">042</text>
<text x="183.1" y="210.6">043</text>
</g>
<text font-size="4.4" fill="#ff7f00" x="186.3" y="182.4">041</text>
<g font-size="4.4">
<text x="310.1" y="221.2">100</text>
<text x="329.8" y="221.2">200</text>
<text x="350" y="221.2">300</text>
<text x="369.7" y="221.2">400</text>
<text x="388.1" y="221.2">500 m</text>
</g>
<g font-size="4" fill="#ff7f00">
<text x="228.6" y="98.1">CV-015</text>
<text x="190.9" y="161.6">CV-016</text>
<text x="173.9" y="196.8">CV-018</text>
</g>
<g font-size="2.6" fill="#00f">
<text x="261.8" y="31.7">--</text>
<text x="234.9" y="39.9">--</text>
<text x="222.6" y="72.3">--</text>
<text x="237.1" y="96.3">--</text>
<text x="220.5" y="128.8">--</text>
<text x="202.5" y="157.7">--</text>
<text x="186.6" y="186.6">--</text>
<text x="183.4" y="214.8">--</text>
</g>
<text font-size="2.6" x="177.1" y="286.1">________________________</text>
</svg>
